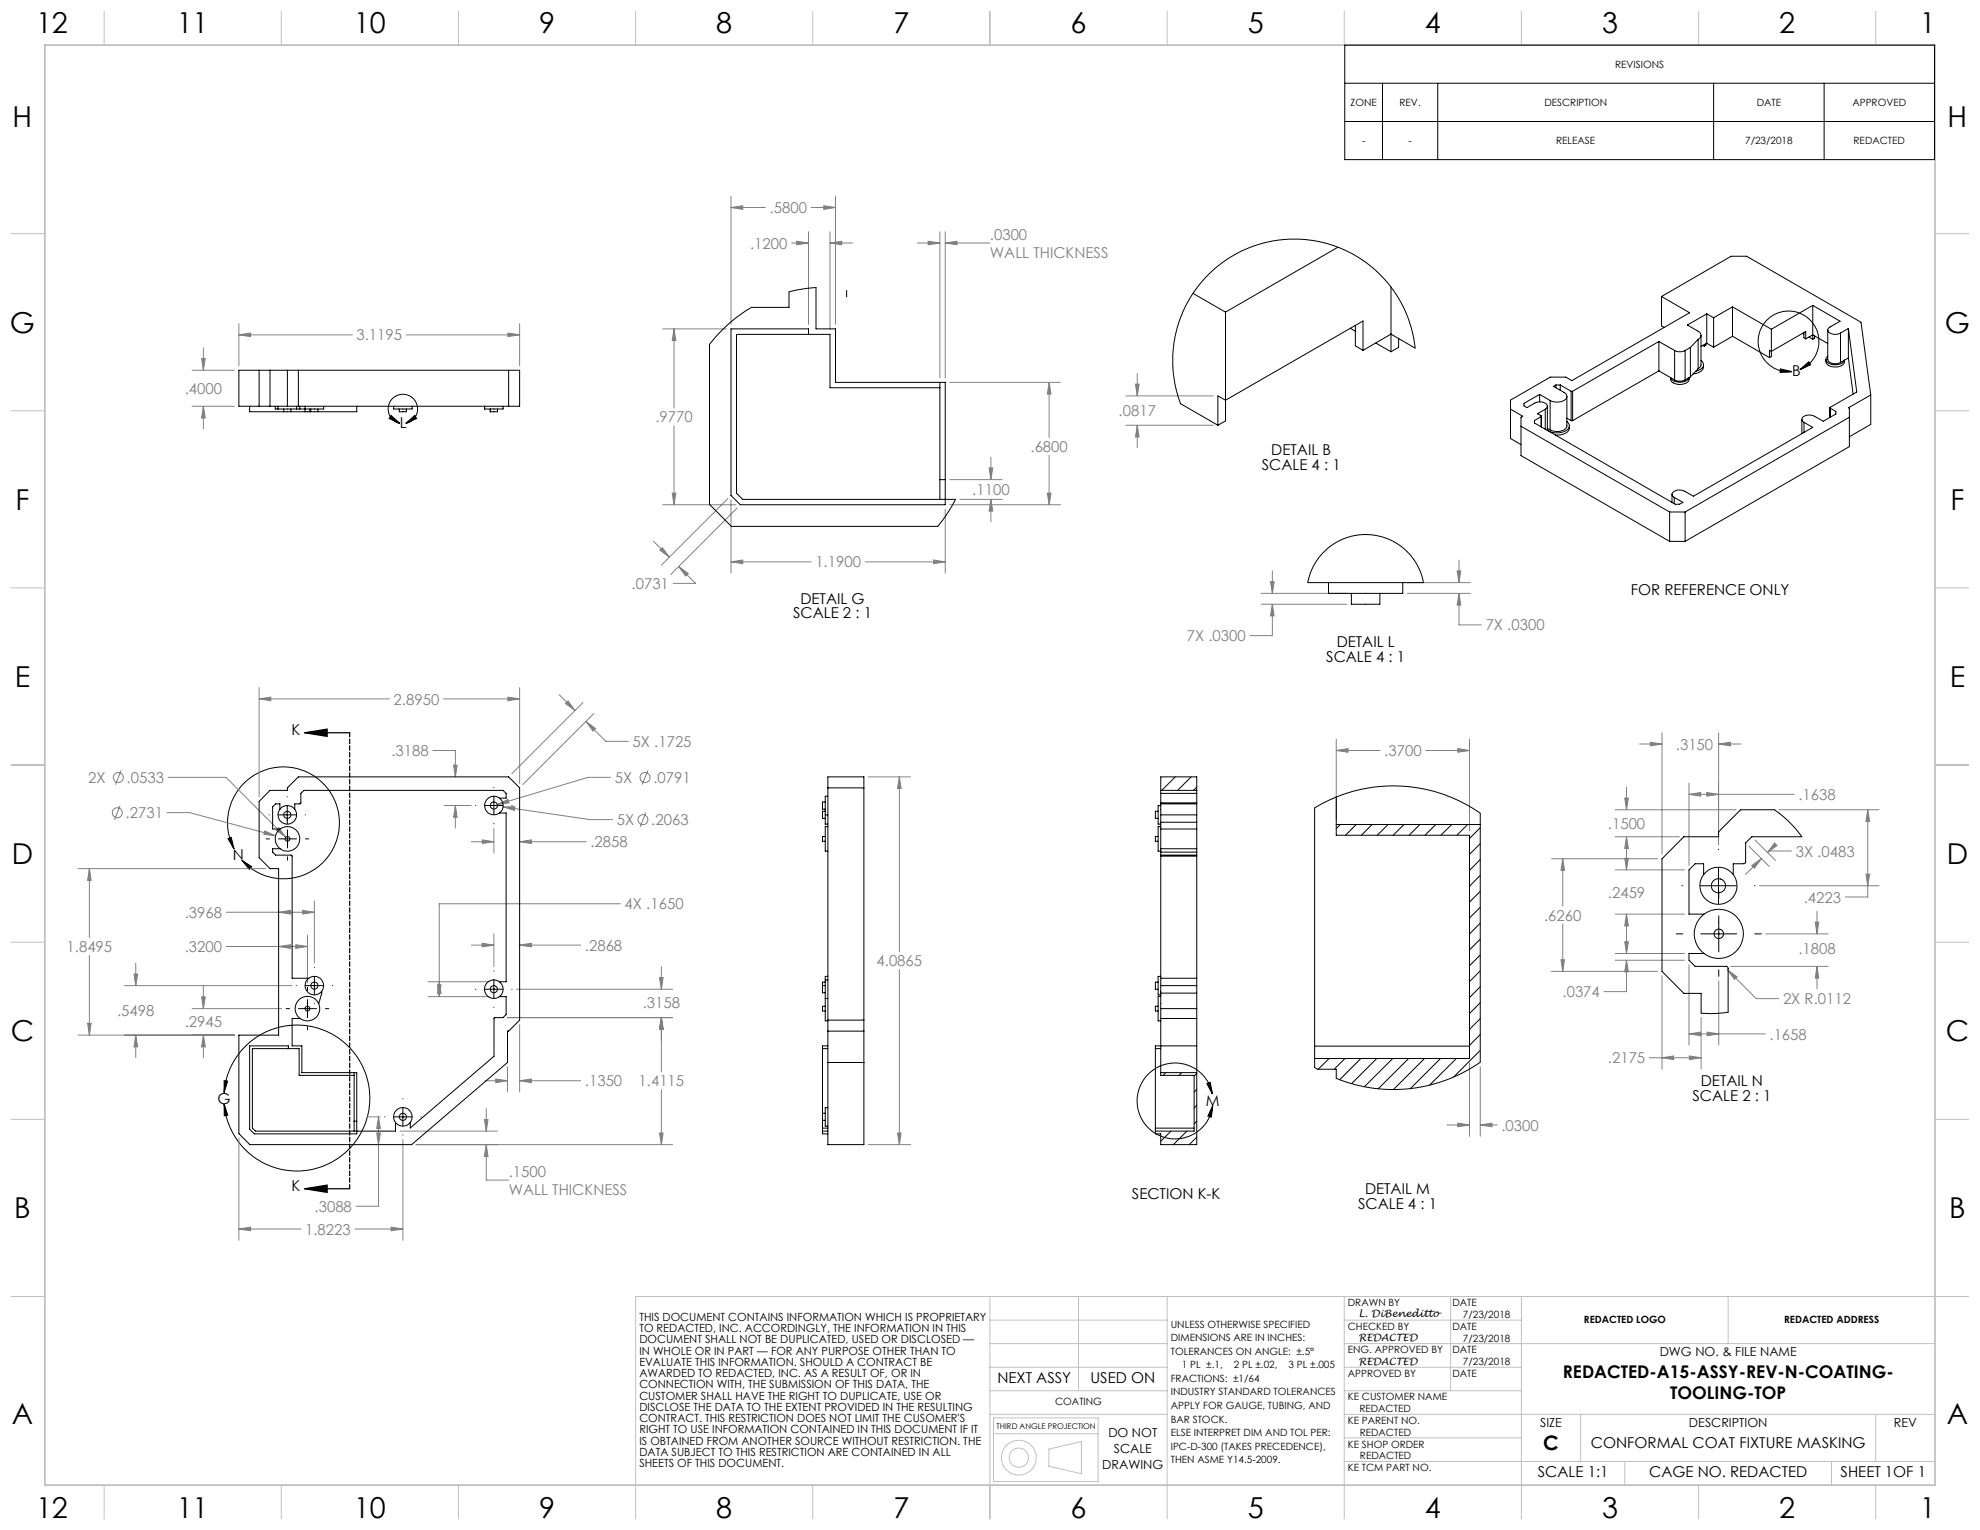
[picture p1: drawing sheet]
<svg xmlns="http://www.w3.org/2000/svg" width="559mm" height="432mm" viewBox="0 0 559 432" stroke-linecap="round" stroke-linejoin="round" font-family="sans-serif">
<g fill="none" stroke="#808080" stroke-width=".28">
<path d="M206.3 58.6l3.3-.5v1zM206.3 55.4v36.1M206.3 58.6h9.7M228.9 58.6h6.9M232.5 58.1l3.3 .5-3.3 .5zM235.8 55.4v36.1M223.4 68.6h4.8M224.9 68.1l3.3 .5-3.3 .5zM228.2 65.4v26.1M234.2 68.6l3.4-.5v1zM234.2 68.6h6.4M234.2 65.4v27.7"/>
<path d="M258.9 68.6h6.4M261.9 68.1l3.4 .5-3.4 .5zM265.3 65.4v41.2M266.8 68.6l3.3-.5v1zM266.8 65.4v41.2M266.8 68.6h12.6M57.4 98.1v6.4M67.4 94.5l3.3-.5v1zM67.4 91.3v11.9M67.4 94.5h32M114.7 94.5h31.9M143.3 94l3.3 .5-3.3 .5z"/>
<path d="M146.6 91.3v11.9M187 92.8h18M190.2 92.8l.5 3.3h-1zM190.2 92.8v22.3M54.2 104.5h11.9M54.2 114.7h11.9M56.9 101.2h1l-.5 3.3zM57.4 114.7l.5 3.3h-1zM57.4 114.7v6.3M268 107.9h31.3M296.1 107.9l.5 3.3h-1zM296.1 107.9v15.6"/>
<path d="M317.8 111.7h24.6M320.5 108.4h1l-.5 3.3zM321 105.4v6.3M189.7 139.2h1l-.5 3.3zM190.2 120.2v22.3M268 135.4h14.8M279.2 132h1l-.6 3.4zM279.6 129v6.4M295.6 139.2h1l-.5 3.3zM296.1 128.5v14M317.8 120h24.6M321 120l.5 3.3h-1z"/>
<path d="M321 120v6.4M184.4 152.8l4.5 4.4M186.2 155.3l.7-.7 2 2.6zM187 142.5h20.7M191.5 159.9l2.7 2-.7 .7zM191.5 159.9l4.8 4.7h-6.3M205.4 140.7l-18.7 18.8M206.3 158.6l3.3-.6v1.1zM206.3 141.1v20.6M206.3 158.6h22.6M208 143.4l-18.7 18.7M244.2 158.6h22.6"/>
<path d="M263.5 158l3.3 .6-3.3 .5zM266.8 143.7v18M268 142.5h31.3M270.9 140.9h11.9M279.6 140.9l.6 3.4h-1zM279.6 140.9v6.4M411.8 158.1v6.3M355.9 167.5h24.2M355.9 170.5h24.2M358.6 164.2h1l-.5 3.3zM359.1 170.5l.5 3.3h-1zM359.1 170.5v8.9h-6.4"/>
<path d="M359.1 161.1v6.4M397.2 167.5h17.7M397.2 164.4h17.7M411.2 161.1h1.1l-.5 3.3zM411.8 167.5l.5 3.3h-1.1zM411.8 167.5v8.9h6.3M73.1 197.2l3.3-.5v1.1zM73.1 194.1v30.8M73.1 197.2h36.8M125.2 197.2h21.4M143.3 196.7l3.3 .5-3.3 .6zM146.6 194.1v27"/>
<path d="M157.8 196l4.5 4.5M159.6 198.5l.7-.7 2 2.7zM164.5 198.3l-20 20M34.2 217.4l-1.6 4M47.4 219.4h16.4l16.8 16.9M122.2 211.8h6.3v7.5M128 215.9h1l-.5 3.4zM165.4 203.6l2.7 2-.7 .7zM165.4 203.6l5.6 5.6h6.3M167.6 201.4l-20.1 20M172.3 219.4h-6.4l-25.5 7.6M182.8 217.4l-1.6 4"/>
<path d="M245.1 219.3h11.9M253.8 219.3l.5 3.2h-1zM253.8 219.3v49.3M377.1 211.8l3.3-.5v1zM377.1 211.8h12.4M377.1 208.6v22.8M402.4 211.8h12.3M411.4 211.3l3.3 .5-3.3 .5zM414.7 208.6v25.9M462.7 210h6.4M465.7 209.5l3.4 .5-3.4 .5zM469.1 206.8v34.3"/>
<path d="M485 210l3.4-.5v1zM485 206.8v26.7M485 210h6.4M33.9 227.4l-1.6 4M47.2 229.3h6.3l24.3 6.6M74.7 234.5l3.1 1.4-3.3-.4zM78.7 233.6l1.9 2.7-2.6-2zM125.3 227.3h7.7M128.5 227.3l.5 3.3h-1zM128.5 227.3v6.4M133 237.6h6.4M136.1 237l3.3 .6-3.3 .5z"/>
<path d="M139.4 233.8v6.9M140.4 227l3-1.4 .3 1zM142 227.7h3.3l-.1 1zM142 227.7l24.5 3.6h6.4M146.6 237.6l3.4-.6v1.1zM146.6 237.6h18.8M182.3 229.3l-1.6 4.1M455.9 236.1h18.1M455.9 228.5h34.1M458.5 225.2h1.1l-.6 3.3zM459 236.1l.6 3.4h-1.1zM459 222.2v6.3"/>
<path d="M459 236.1v9.4M476.7 224.2l3.3-.5v1zM476.7 221v23.2M476.7 224.2h29.6M481.7 223.7l3.3 .5-3.3 .5zM485 221v17.4M493.6 238.8l5.7 5.7M495.3 237.1l5.8 5.7M500.8 237.9l.7 .7-2.7 2zM502.1 228.5h28.2M527.1 228.5l.5 3.3h-1zM527.1 228.5v24.7h-6.3"/>
<path d="M22 245.1h52.9M25.2 245.1l.5 3.4h-1zM25.2 245.1v19.5M63.9 257.5h24.8M78.6 257.5l3.4-.6v1.1zM85.4 256.9l3.3 .6-3.3 .5zM88.7 254.3v17.4M175.1 255.1h-51.1v26.2M437.9 242.4h29.9M441 242.4l.5 3.2h-1zM441 242.4v13.3M455.9 258h19.5"/>
<path d="M455.9 245.5h19.5M458.5 242.2h1.1l-.6 3.3zM459 258l.6 3.3h-1.1zM459 258v11.1M494.4 244.3l2.7-2-2 2.7zM496.6 250h33.7M497.1 242.3l-4.5 4.5M505.6 240.2h-6.3l-.5 .4M512.8 257.2v6.4M526.6 246.7h1l-.5 3.3zM25.2 269.7v22.4M35.1 278.2h47.2"/>
<path d="M37.8 274.9h1l-.5 3.3zM38.3 271.8v6.4M57.4 278.3v6.4M63.9 267.1h22.9M78.6 267.1l3.4-.5v1.1zM83.5 266.6l3.3 .5-3.3 .6zM86.8 263.9v13.5M120.8 277.1h17.3M123.5 278h1l-.5 3.3zM124 277.1l.5 3.3h-1zM133 266.7h6.4M136.1 266.2l3.3 .5-3.3 .5z"/>
<path d="M139.4 263.6v9.1M145.8 279.2h44M146.6 266.7l3.4-.5v1zM146.6 266.7h17.3M186.1 275.9h1l-.4 3.3zM186.7 272.8v6.4M253.8 273.6v49.4M437.9 274.1h29.9M440.5 270.9h1l-.5 3.2zM441 260.8v13.3M455.9 271h19.5M455.9 269.1h19.5"/>
<path d="M458.5 265.8h1.1l-.6 3.3zM459 271l.6 3.3h-1.1zM459 271v8.9h-6.3M469.1 275.4v26.3M476.7 272.3v22.7M485.1 276.8v18.2M487.5 273.7l2.8 2-.8 .7zM487.5 273.7l8.2 8.1h6.3M488.4 272.7h27.6M498.4 263.6h17.6M512.3 260.2h1l-.5 3.4zM512.8 272.7l.5 3.3h-1z"/>
<path d="M512.8 272.7v6.4M22 292.1h44.1M24.7 288.8h1l-.5 3.3zM38.3 292.1l.5 3.4h-1zM38.3 292.1v6.4M54.2 284.7h25.3M56.9 281.3h1l-.5 3.4zM57.4 292.1l.5 3.4h-1zM57.4 292.1v6.4M120.8 281.3h17.3M143.2 287.2h46.6M146.6 289.2v19"/>
<path d="M186.7 287.2l.4 3.3h-1zM186.7 287.2v15.3M465.5 298.5h14.6M469.1 298.5l3.2-.5v1zM476.7 291.8l3.3-.5v1zM476.7 291.8h21.5M476.8 298l3.3 .5-3.3 .5zM480.1 287.2v14.5M481.8 291.3l3.3 .5-3.3 .5zM103.6 315.2h3.7M106.3 319.8h1.1l-.6 3.2zM106.8 315.2l.6 3.3h-1.1z"/>
<path d="M106.8 315.2v25.2h-6.3M112.9 319.2h27.5M136.7 315.9h1l-.5 3.3zM136.9 305h6.3M137.2 312.9v6.3M139.9 304.5l3.3 .5-3.3 .5zM143.2 301.1v7.1M146.6 305l3.4-.5v1zM146.6 305h17.3M186.1 319.8h1l-.4 3.2zM186.7 307.6v15.4M253.3 319.8h1l-.5 3.2z"/>
<path d="M408.4 317.5h6.3M411.4 317l3.3 .5-3.3 .5zM414.7 300v20.7M417.8 317.5l3.3-.5v1zM417.8 301v19.7M417.8 317.5h4.7M67.4 321.2v28.8M113.7 321.6v28.4M117.4 323h72.4M137.2 323l.5 3.4h-1zM137.2 323v10.1h6.4M245.1 323h11.9"/>
<path d="M67.4 346.9l3.3-.6v1zM67.4 346.9h17.5M100.2 346.9h13.5M110.4 346.3l3.3 .6-3.3 .4z"/>
<circle cx="33.4" cy="219.4" r="1.4"/>
<circle cx="182" cy="219.4" r="1.4"/>
<circle cx="33.1" cy="229.4" r="1.4"/>
<circle cx="181.5" cy="231.3" r="1.41"/>
</g>
<g fill="none" stroke="#000" stroke-width=".28">
<path d="M379.5 12.7h166.5v32.3h-166.5zM379.5 23.5h166.5M379.5 34.3h166.5M390.2 23.5v21.5M405.8 23.5v21.5M483.6 23.5v21.5M514.8 23.5v21.5M238.9 82v1.8M110.4 117.3l2.5 2.2-3.1-1.4zM112.9 119.5a4.2 4.2 0 0 1-2.7-6.4 4.2 4.2 0 0 1 6.9 0 4.2 4.2 0 0 1-2.6 6.4M114.5 119.5l2.5-2.2 .6 .8zM502.5 104.1l3.2 .8-3.3 .2z"/>
<path d="M508 104.3a8.6 8.6 0 0 0 2.6-14.2 8.6 8.6 0 0 0-14 3.6 8.6 8.6 0 0 0 9.1 11.2M508 104.3l2.5-2.2 .5 .8zM64.3 236.7l1-.4 .7 3.3zM66 239.6a15.8 15.8 0 0 1 13.4-23.1 15.8 15.8 0 0 1 15.1 21.9 15.8 15.8 0 0 1-26.2 4.4M75.1 236.7h1M75.9 230h.1M78.5 230h5.1M78.6 236.7h5.1M81.1 224.8v.1M81.1 227.4v5.1M81.1 235.1h.1M81.1 230.8v.9"/>
<path d="M81.1 234.2v5.1M86.1 230h.2M86.2 236.7h.9M134.2 227.3h.1M136.8 227.3h5.1M139.4 222.2h.1M139.4 224.8v5.1M139.4 232.4v.1M144.5 227.3h.1M485 239.7v.1M68.3 242.8l2.7 1.8-.6 .8zM81.1 241.8v.9"/>
<path d="M474.7 250h.1M479.9 250h10.2M485 244.9v10.2M485.1 251.5v1.9M485.1 258.5v10.1M495.2 250h.1M83.6 278.2h.1M86.2 278.2h5.1M86.8 278.7v.9M88.7 273v.1M88.7 275.6v5.1M93.8 278.2h.1"/>
<path d="M134.2 279.2h.1M136.8 279.2h5.1M139.4 274v.1M139.4 276.6v5.1M144.5 279.2h.1M473.1 263.6h1.8M480 263.6h10.1M485 260.1v.2M485.1 273.7v1.9M495.2 263.6h1.9M80.8 284.7h.9M84.2 284.7h5.1"/>
<path d="M86.8 282.1v5.1M86.8 289.7v1M88.7 283.2v.1M91.9 284.7h.9M139.4 284.3h.1M63.3 308.4a20.6 20.6 0 0 1 31.2-16 20.6 20.6 0 0 1 0 35.1 20.6 20.6 0 0 1-31.2-16M63.3 311.5l1 3.2-1 .2zM63.3 305l.9 .2-.9 3.2zM108.5 315.2h.1M111.2 315.2h5M113.7 310.1h.1M113.7 312.7v5"/>
<path d="M118.8 315.2h.1M340.6 305.8l1-.3 .6 3.3zM342.2 308.8a10.7 10.7 0 0 0-16.7-6.9 10.7 10.7 0 0 0 .6 18 10.7 10.7 0 0 0 16.2-7.9M342.3 312l-.4 3.3-1-.3zM113.7 320.3v.1"/>
</g>
<path d="M86 206.8l6.3-1v2zM86 206.8h12.7M86 335.5l6.3-1v2zM86 335.5h12.7" fill="none" stroke="#000" stroke-width=".35"/>
<g fill="none" stroke="#c0c0c0" stroke-width=".28">
<path d="M29.4 3.2v9.5M79.4 3.2v9.5M129.4 3.2v9.5M179.4 3.2v9.5M229.4 3.2v9.5M279.4 3.2v9.5M329.4 3.2v9.5M379.4 3.2v9.5M429.4 3.2v9.5M479.4 3.2v9.5M529.4 3.2v9.5M3.1 65.9h9.6"/>
<path d="M546.1 65.9h9.5M3.1 115.9h9.6M546.1 115.9h9.5M3.1 165.9h9.6M546.1 165.9h9.5M3.1 215.9h9.6M546.1 215.9h9.5M3.1 265.9h9.6M546.1 265.9h9.5M3.1 315.9h9.6M546.1 315.9h9.5M3.1 365.9h9.6"/>
<path d="M279.4 365.9v62.8M279.4 379.2h50M279.4 372.6h50M304.4 365.9v26.6M329.4 365.9v53.2M379.4 365.9v62.8M379.4 379.2h166.7M379.4 372.6h50M409.4 365.9v26.6M429.4 365.9v53.2M487.7 365.9v13.3M555.6 365.9h-376.2v53.2"/>
<path d="M279.4 392.5h50M279.4 399.2h50M279.4 385.9h50M379.4 392.5h50M379.4 399.2h166.7M379.4 385.9h50M446.1 399.2v13.3M529.4 399.2v13.3M29.4 419.1v9.6M79.4 419.1v9.6M129.4 419.1v9.6M179.4 419.1v9.6"/>
<path d="M229.4 419.1v9.6M280.4 404.6h29.5M280.4 400.2h29.5v17.9h-29.5zM296 409l9.2-2.2v9.1l-9.2-2.1zM329.4 419.1v9.6M379.4 405.8h50M379.4 412.5h166.7M429.4 419.1v9.6M458.5 412.5v6.6M479.4 419.1v9.6M516.9 412.5v6.6M529.4 419.1v9.6"/>
<circle cx="287.5" cy="411.4" r="4.9"/>
<circle cx="287.5" cy="411.4" r="2.71"/>
</g>
<path d="M98.7 206.8v128.7" fill="none" stroke="#000" stroke-width=".35" stroke-dasharray="1.3 .6" stroke-dashoffset=".1"/>
<path d="M12.7 12.7h533.4v406.4h-533.4z" fill="none" stroke="#c0c0c0" stroke-width=".5"/>
<g fill="#000">
<path d="M86 206.8l6.3-1v2zM86 335.5l6.3-1v2z"/>
<path d="M63.3 311.5l1 3.2-1 .2zM63.3 305l.9 .2-.9 3.2zM68.3 242.8l2.7 1.8-.6 .8zM64.3 236.7l1-.4 .7 3.3zM114.5 119.5l2.5-2.2 .6 .8zM110.4 117.3l2.5 2.2-3.1-1.4zM508 104.3l2.5-2.2 .5 .8zM502.5 104.1l3.2 .8-3.3 .2zM340.6 305.8l1-.3 .6 3.3zM342.3 312l-.4 3.3-1-.3z"/>
</g>
<path d="M142 227.7l3.2 1 .1-1zM78.7 233.6l-.7 .7 2.6 2zM159.6 198.5l.7-.7 2 2.7zM165.4 203.6l2.7 2-.7 .7zM136.7 315.9h1l-.5 3.3zM137.2 323l.5 3.4h-1zM85.4 256.9l3.3 .6-3.3 .5zM78.6 257.5l3.4-.6v1.1zM83.5 266.6l3.3 .5-3.3 .6zM78.6 267.1l3.4-.5v1.1zM136.1 266.2l3.3 .5-3.3 .5zM146.6 266.7l3.4-.5v1zM73.1 197.2l3.3-.5v1.1zM143.3 196.7l3.3 .5-3.3 .6zM186.7 287.2l.4 3.3h-1zM186.1 319.8h1l-.4 3.2zM139.9 304.5l3.3 .5-3.3 .5zM146.6 305l3.4-.5v1zM186.1 275.9h1l-.4 3.3zM186.7 287.2l.4 3.3h-1zM136.1 237l3.3 .6-3.3 .5zM146.6 237.6l3.4-.6v1.1zM56.9 281.3h1l-.5 3.4zM57.4 292.1l.5 3.4h-1zM37.8 274.9h1l-.5 3.3zM38.3 292.1l.5 3.4h-1zM106.8 315.2l.6 3.3h-1.1zM106.3 319.8h1.1l-.6 3.2zM110.4 346.3l3.3 .6-3.3 .4zM67.4 346.9l3.3-.6v1zM128 215.9h1l-.5 3.4zM128.5 227.3l.5 3.3h-1zM124 277.1l.5 3.3h-1zM123.5 278h1l-.5 3.3zM140.4 227l3.3-.4-.3-1zM74.7 234.5l-.2 1 3.3 .4zM24.7 288.8h1l-.5 3.3zM25.2 245.1l.5 3.4h-1zM253.8 219.3l.5 3.2h-1zM253.3 319.8h1l-.5 3.2zM67.4 94.5l3.3-.5v1zM143.3 94l3.3 .5-3.3 .5zM56.9 101.2h1l-.5 3.3zM57.4 114.7l.5 3.3h-1zM320.5 108.4h1l-.5 3.3zM321 120l.5 3.3h-1zM190.2 92.8l.5 3.3h-1zM189.7 139.2h1l-.5 3.3zM296.1 107.9l.5 3.3h-1zM295.6 139.2h1l-.5 3.3zM206.3 58.6l3.3-.5v1zM232.5 58.1l3.3 .5-3.3 .5zM206.3 158.6l3.3-.6v1.1zM263.5 158l3.3 .6-3.3 .5zM261.9 68.1l3.4 .5-3.4 .5zM266.8 68.6l3.3-.5v1zM279.6 140.9l.6 3.4h-1zM279.2 132h1l-.6 3.4zM191.5 159.9l2.7 2-.7 .7zM186.2 155.3l.7-.7 2 2.6zM224.9 68.1l3.3 .5-3.3 .5zM234.2 68.6l3.4-.5v1zM411.8 167.5l.5 3.3h-1.1zM411.2 161.1h1.1l-.5 3.3zM358.6 164.2h1l-.5 3.3zM359.1 170.5l.5 3.3h-1zM411.4 317l3.3 .5-3.3 .5zM417.8 317.5l3.3-.5v1zM411.4 211.3l3.3 .5-3.3 .5zM377.1 211.8l3.3-.5v1zM487.5 273.7l2 2.7 .8-.7zM494.4 244.3l2.7-2-2 2.7zM500.8 237.9l.7 .7-2.7 2zM469.1 298.5l3.2-.5v1zM476.8 298l3.3 .5-3.3 .5zM465.7 209.5l3.4 .5-3.4 .5zM485 210l3.4-.5v1zM440.5 270.9h1l-.5 3.2zM441 242.4l.5 3.2h-1zM459 236.1l.6 3.4h-1.1zM458.5 225.2h1.1l-.6 3.3zM459 258l.6 3.3h-1.1zM458.5 242.2h1.1l-.6 3.3zM459 271l.6 3.3h-1.1zM458.5 265.8h1.1l-.6 3.3zM481.8 291.3l3.3 .5-3.3 .5zM476.7 291.8l3.3-.5v1zM481.7 223.7l3.3 .5-3.3 .5zM476.7 224.2l3.3-.5v1zM526.6 246.7h1l-.5 3.3zM527.1 228.5l.5 3.3h-1zM512.8 272.7l.5 3.3h-1zM512.3 260.2h1l-.5 3.4z" fill="#808080"/>
<g fill="none" stroke="#000" stroke-width=".28">
<path d="M377.6 69.8l-31.7 18.3M228.2 94.4v-1.6h-21.9v47l2.7 2.7h57.8v-34.6h-31v-15.1h-5.5v-11.7l-4.7 .6-2.9 .7v4.3l-10.8 .1-3.9 2.7-2.6 2.2-2.8 2.6-2.4 2.9v45.1l6.2 6.3h58.3M336.7 82.8l9.2 5.3M345.9 88.1v30.7l-2.2 1.2M381.1 92.6l1.4 .9M382.5 91.8v5.8l2.2 1.3M384.7 98.9v-8.3l-38.8 22.4-2.2-1.3v8.3M388.3 96.8l4.3 2.5M392.6 81v18.3M394.7 95.6v2.4l-2.1 1.3M399.4 98.2l-.5-3.4-1.2-4.1-1.4-3.5-1.4-2.7-1.5-2.3-2.3-3-2.8-2.9-2.7-2.2-4-2.5-3.1-1.5-3.8-1.3-2.7-.7-3.7-.5-4.5-.1-6.2 .8-4.1 1.2-2.8 1.2-3.1 1.7-4 2.8-2.5 2.2-2.2 2.4-2.4 3.2-1.6 2.8-1.7 3.8-1 2.9-.8 3.7-.4 3.5v4.2l.6 4.4 1.6 5.6M399.4 98.2l-6.8-3.9-7.9 4.6"/>
<path d="M468.2 96.4l4.4 2.5M468.2 96.4l-24.4 14M468.2 96.4v8.3M468.9 83.7l19.7-11.4h4.3l32.3 18.6 2.8 20.6M468.9 83.7l7.9 4.6-33.2 19.1-1.7-1h-4.4l-11.2 6.5v10.9l3 1.7M468.9 83.7v8.3l.8 .4M472.6 98.9a3.3 3.3 0 0 0 3 0M472.6 98.9v8.3M475.6 98.9v8.3M477.1 98.1l-1.5 .8M477.1 98.1v8.3M479.2 95.8l-2.1 2.3"/>
<path d="M479.2 95.8v8.3M480.1 94.6v8.3l-.3 .6-.6 .6M480.6 97.5l.3 .2M480.9 97.3v.4M481.5 97v.4l-.6 .3M481.7 88.6l-5.5 3.1 3 1.8a1.22 1.22 0 0 1 .9 1.1 1.22 1.22 0 0 1-.9 1.2M481.7 88.6l1.9 1.1M481.7 88.6v8.3M481.7 96.9l-1.6 .9M481.7 96.9l1.9 1.1M483.6 89.7v8.3M488.9 86.6l11 6.3"/>
<path d="M488.9 86.6l-5.3 3.1M488.9 86.6v8.3M488.9 94.9l10.5 6M488.9 94.9l-5.3 3.1M499.9 92.9v7.7l-.5 .3M508.7 94.1l.4 .2M509.1 93.9v1.4l.5 .3M509.6 95.6v-2l-9.7 5.6-.5-.4v2.1M509.6 95.6l2-1.1 4.2 2.4M510.5 95.1l1.1 .6M511.6 86.2l7.7 4.5-2.8 1.6a1.02 1.02 0 0 0-.6 1.2 1.02 1.02 0 0 0 1.1 .7l1.7 .1 .7-.3M511.6 86.2l-11.7 6.7"/>
<path d="M511.6 86.2v9.5M512.1 94.8v.6l-.5 .3M515.8 93.2v8.3a2.52 2.52 0 0 0 3.6 .8M519.4 94v8.3M521.7 92.7l2.3 17.9-7.5 4.4v.2M521.7 92.7l-2.3 1.3M521.7 92.7v8.3M67.4 104.5h79.2v10.2h-79.2zM70.4 114.7v1.5h9.7M73.1 104.5v10.2M76.2 104.5v10.2M77.7 114.7v.7h.8"/>
<path d="M78.5 115.4h5.2M78.5 114.7v.7M80.1 116.2h2M80.1 115.4v.8M81.1 104.5v10.2M82.1 115.4v.8M82.1 116.2h4M83.7 115.4h.9M83.7 114.7v.7M84.2 104.5v10.2M84.6 115.4h1.5v.8M84.6 114.7v.7"/>
<path d="M86.1 116.2h1.4M86.1 114.7v.7h5.2v-.7M87.5 115.4v.8M87.5 116.2h.2M87.7 116.2h2M87.7 115.4v.8M89.7 115.4v.8M100.7 114.7v1.5h-11M111.1 114.7v.7h5.2v-.7M112.7 115.4v.8h2v-.8M136.7 114.7l.1 .7M136.8 114.7v.7"/>
<path d="M138.4 115.4v.8M140.4 115.4v.8h-2M142 114.7v.7h-5.2M143.5 104.5v10.2M265.3 109.4h-31.1v-15h-26.3v44.8l1.7 1.7h60.1l-1.9 3.4-3.1 4.3M265.3 107.9v33M333.2 113.9l10.5 6.1M426.3 115.5l3.5 2-.5 .3v10.8l41.9 24.2M434.5 111.3l-4.4 2.5v.7l.9 .5 2.1-1.2a2.58 2.58 0 0 1 3.6 .8l-.1 .5-.5 .4M434.5 111.3l3 1.7M434.5 111.3v2.1M434.9 117.6l-1.8 1.1v.7l39.7 22.9h1.2l.9-.5-2.4-1.4"/>
<path d="M434.9 117.6v2.9M435 117.5v3M436.1 115.5l-2.2 1.3 1 .5v.3M436.1 115.5v5.6M436.7 114.6v6.9M437.5 113v8.3M439.1 108.7l-.7 .3 3 1.7a1.23 1.23 0 0 1 .8 1.3 1.23 1.23 0 0 1-1 1.1 4.3 4.3 0 0 1-3.7-.1M439.1 108.7h1.2M439.1 108.7v.7M440.3 108.7l3.1 1.7M440.3 108.7v1.4M442.2 111.9v8.3a2.69 2.69 0 0 1-3.4 1.5l-1.3-.4"/>
<path d="M442.2 119a1.48 1.48 0 0 1 .7 1.5 1.48 1.48 0 0 1-1.2 1.2 5.4 5.4 0 0 1-5-.3M442.2 118l1.2 .7M443.4 110.4h.4M443.4 118.7h.4M443.4 110.4v8.3M443.8 110.4v8.3M468.2 104.7l-24.4 14M468.2 104.7l3.3 1.9M471.5 106.6a3.3 3.3 0 0 0 4.2 1l.7-.5 .3-.5M471.5 106.6a1.59 1.59 0 0 0 1.6 1.8 3 3 0 0 0 3.6-1.3v-.5M471.5 106.6l1.1 .6M472.6 107.2a3.3 3.3 0 0 0 3 0"/>
<path d="M476.7 106.6l-1.1 .6M477.1 106.4l-.4 .2M479.2 104.1l-2.1 2.3M480.1 101.7a1.48 1.48 0 0 1 .6 1.6 1.48 1.48 0 0 1-1.2 1.2l-.9 .3M480.8 102.9a2.23 2.23 0 0 1-2.3 2.5l-.6 .1M508.5 118.3v4.1M509.1 119.2l2.5 1.4-33.7 19.5-2.4-1.5a2.62 2.62 0 0 0-3.6 .9l.1 .4 .5 .5M509.1 119.2v2.8M515.3 101.5a1.8 1.8 0 0 0 2.1 2 2.5 2.5 0 0 0 3.2-1.4v-.5M515.8 100.5a1.15 1.15 0 0 0-.4 1.2 1.15 1.15 0 0 0 .9 .9 3.4 3.4 0 0 0 4.2-.9M516.4 115.1v2.7M516.5 115.2l1.6 .9v.7l-3.5 2.1-2.5-1.4a2.58 2.58 0 0 0-3.6 .8l.2 .5 .4 .4"/>
<path d="M516.5 115.2v2.6M520.5 101.7l-1.1 .6M521.7 101l1.3 10.2M521.7 101l-1.2 .7M521.9 117.8l-46.3 26.7M528 111.5l-6.3 3.6 .2 .1v10.8l-46.3 26.8M528 111.5v8.3l-6.1 3.5M265.3 135.4h1.5M429.3 120.3l41.9 24.2M436.7 120.9l.8 .4M442.9 120.2a2.23 2.23 0 0 1-2.3 2.5l-1.6 .1M471.9 139.5v2.3"/>
<path d="M373.3 156l3.3-2.6 2.4-1.2 2.1-.8 2.4-.4 2.3-.2 4.2 .7 2 .7 2.1 1.1 1.6 1.1 2 1.8 1.2 1.5 1.3 2.2 1 2.3 .5 2.2h-32.6l.7-2.6 1-2.2zM471.2 144.5h4.4M471.2 144.5v8.3M471.2 152.8h4.4M472.5 140.4v1.7M475.6 144.5v8.3M374.9 164.4v3.1h21v-3.1M381.4 167.5v3h8v-3M233.6 219.3h10.2v103.7h-10.2zM331.7 219.3l-3.8 3.8M336.2 219.3l-3.8 3.8M76.2 223.1h4.9v-.7l3.1-3.1h59.3l3.1 3.1v65.5l-3.1 3.1h-.3v8.9l-27 23.1h-45.7l-3.1-3.1v-27.8h11.2v-47h-2.4l-3.1-3.1v-15.8z"/>
<path d="M79 228.4v-1.5h-1.2l-.9 .8v6.3h2.2M79.1 239.5h-2.2v1l.9 .8h4.4l.2 .2v34.6h4.7M141 225.2h1.8v-1.3l-.8-.8h-56.2l-.9 .8v2.8l-.2 .2h-1.5v1.5M141 229.4h1.8v47.7h-1.9M232.9 226.3h-.8v2.1h.8M232.9 230v2.6h.7M232.9 229h-.8v2h.8M232.9 236.1h-.8v1.3h.8M232.9 230h.7M233.6 224.7h-.7v5.3M233.6 233.3h-.7v6.9h.7M233.6 222.4h10.2"/>
<path d="M326.8 229h-.7v2h.7M326.8 236.1h-.7v1.3h.7M327.6 226.6v.3M327.6 233.3v6.9M327.6 233.3h-.8v6.9h.8M327.6 226.9v5.7M327.6 227.4h-.8v5.2h.8M327.6 223.1h10.1M327.6 226.9h10.1M327.6 234h10.1M327.6 239.5h10.1M327.6 226.6v-7.3h10.1v7.3"/>
<path d="M327.6 232.1h10.1M327.6 232.6v.7M327.6 223.9h10.1M327.6 226.6h10.1M327.6 230h10.1M337.7 226.6v.3M337.7 234v5.5M337.7 230v2.1M337.7 222.1l-.9 1M337.7 226.9v3.1M337.7 232.1v1.9M337.7 239.5v1.8"/>
<path d="M371 228l5.6-2.9 5.2-1.8 6.1-1.2 6-.3 6.3 .6 6.4 1.5 6 2.5 5.2 3.1v70.3l-5.2 3.1-5.6 2.3-6.1 1.6-6.3 .7-6.4-.3-5.2-1-5.9-1.9v-2.5h-5.2M371 228v73.3M377.1 224.9v10.8h37.6v63h-43.7M377.1 232.7h40.7M378.3 232.7l-1.2 1.1M382.8 232.7l-3.1 3M387.2 232.7l-3 3M391.8 232.7l-3.1 3M396.2 232.7l-3 3M400.7 232.7l-3 3M405.2 232.7l-3 3M409.7 232.7l-3.1 3"/>
<path d="M414.2 232.7l-3 3M417.8 233.6l-3.1 3M417.8 238.1l-3.1 3M508.5 236.1h-14.1l-1.7 1.8-.1 5.6-.4 .3h-3v3M508.5 236.1l-1.7-2.2-2.2-2.3-3.8-3.1h-9.6l-6.2 6.2v1.4h-9.8l-6.1 6.3v31.7l6.1 6.3h4.9v5.5M327.6 241.3v.3M327.6 241.3h10.1M327.6 240.2v1.1M327.6 241.6v34M327.6 241.6h10.1M327.6 240.5h10.1M337.7 241.3v.3"/>
<path d="M337.7 241.6v34.5M417.8 242.6l-3.1 3M417.8 247.1l-3.1 3M417.8 251.6l-3.1 3M417.8 256l-3.1 3.1M480.8 246.8v-3h-2.4l-1.7 1.7v12.5h4.2M90.8 279.8l-.8 3.4M232.1 278.2v2h.8M232.1 278.2h.8M232.9 276.5v5.3M232.9 277.2h-.8v1M232.9 276.5h.7"/>
<path d="M233.6 275.6h-.7v.9M326.8 277.2h-.7v2h.7M327.6 275.6v12.5M327.6 275.6h-.8v5.2h.8M327.6 276.1h10.1M327.6 278.2h10.1M337.7 276.1v2.1M337.7 278.2v6.5M417.8 260.5l-3.1 3.1M417.8 265l-3.1 3.1M417.8 269.5l-3.1 3.1M417.8 274l-3.1 3"/>
<path d="M417.8 278.5l-3.1 3.1M480.9 269.1h-4.2v1.9l1.7 1.7h8.9l.4 .4v12.6l-3.3 .3-4.3-.1M84.7 287.4h-2.3v7.8h2.8v7.5h15.5v17.3h-28.9l-1.4-1.3v-23.5h11v.7M140.9 281.3h1.9v5l-.8 .9h-2.4l-.2 .2v10.7l-23.6 20.2v-1.5M232.1 295.9h1.5M232.9 281.8v6.3h.7M232.9 284h-.8v1.3h.8M232.9 281.8h.7M233.6 287.9h10.2M233.6 291h10.2M233.6 299.9h10.2M233.6 295.2h-1.5v19"/>
<path d="M326.1 295.9h1.5M326.8 284h-.7v1.3h.7M327.6 281.2h-.8v6.9h.8M327.6 288.1v15.4h9.4v15.7h-10.9M327.6 287.4h10.1M327.6 280.3h10.1M327.6 284.7h10.1M337.7 284.7v2.7M337.7 287.4v35.6h-10.1v-3h-1.5v-24.8h11.6M371 295.2h43.7M375.1 298.7l-3.1 3.1M379.6 298.7l-3.1 3.1"/>
<path d="M384.1 298.7l-6 6M388.5 298.7l-7 7.1M393.1 298.7l-8 8M397.5 298.7l-8.5 8.6M402 298.7l-8.7 8.8M406.5 298.7l-8.5 8.5M411 298.7l-7.5 7.5M417.8 283l-3.1 3M417.8 287.5l-3.1 3M417.8 292l-3.1 3M417.8 296.4l-7.6 7.6M99.9 303.5h-15.5v-7.6h-13.2v22.5l.9 .8h39.5v-2.4"/>
<path d="M99.9 302.7v16.5M99.9 316.4h.8M232.1 314.2v2M232.1 316.2v3.8h1.5M232.1 314.2h.8M232.1 316.2h.8M232.1 319.2h1.5M232.1 318.4h1.5M233.6 312.6h-.7v5.2h.7M326.1 318.4h10.9M327.6 302.7h10.1M329 302.7l-.7 .8"/>
<path d="M330.5 319.2l-2.9 2.9M333.5 302.7l-.8 .8M335 319.2l-3.8 3.8M337.7 303l-.7 .7M337.7 307.4l-.7 .8M337.7 311.9l-.7 .8M337.7 316.4l-.7 .8M371 301.3l.9 .5M337.7 320.9l-2.1 2.1"/>
<circle cx="81.1" cy="230" r="2.62"/>
<circle cx="81.1" cy="230" r="1.02"/>
<circle cx="81.1" cy="236.8" r=".68"/>
<circle cx="81.1" cy="236.8" r="3.5"/>
<circle cx="139.4" cy="227.3" r="1"/>
<circle cx="139.4" cy="227.4" r="2.63"/>
<circle cx="485" cy="250" r="5.2"/>
<circle cx="485" cy="250" r="2"/>
<circle cx="88.7" cy="278.2" r="2.61"/>
<circle cx="88.7" cy="278.2" r="1"/>
<circle cx="139.4" cy="279.2" r="1.01"/>
<circle cx="139.4" cy="279.2" r="2.63"/>
<circle cx="485.1" cy="263.6" r="1.35"/>
<circle cx="485.1" cy="263.6" r="6.9"/>
<circle cx="86.8" cy="284.7" r=".67"/>
<circle cx="86.8" cy="284.7" r="3.5"/>
<circle cx="113.7" cy="315.2" r="2.61"/>
<circle cx="113.7" cy="315.2" r="1.01"/>
</g>
<g font-size="8.1">
<text x="10.2" y="9.3">12</text>
<text x="49.9" y="9.3">11</text>
<text x="99.9" y="9.3">10</text>
<text x="152.1" y="9.3">9</text>
<text x="202.1" y="9.3">8</text>
<text x="252.1" y="9.3">7</text>
<text x="302.1" y="9.3">6</text>
<text x="352.1" y="9.3">5</text>
<text x="402.1" y="9.3">4</text>
<text x="452.1" y="9.3">3</text>
<text x="502.1" y="9.3">2</text>
<text x="541.8" y="9.3">1</text>
<text x="3.5" y="35.9">H</text>
<text x="549.6" y="35.9">H</text>
<text x="2.8" y="93.9">G</text>
<text x="548.9" y="93.9">G</text>
<text x="4.4" y="143.9">F</text>
<text x="550.5" y="143.9">F</text>
<text x="4.1" y="193.9">E</text>
<text x="550.2" y="193.9">E</text>
<text x="3.3" y="243.9">D</text>
<text x="549.4" y="243.9">D</text>
<text x="3" y="293.9">C</text>
<text x="549.1" y="293.9">C</text>
<text x="4" y="343.9">B</text>
<text x="550.1" y="343.9">B</text>
<text x="3.3" y="401.8">A</text>
<text x="549.4" y="401.8">A</text>
<text x="10.2" y="428.4">12</text>
<text x="49.9" y="428.4">11</text>
<text x="99.9" y="428.4">10</text>
<text x="152.1" y="428.4">9</text>
<text x="202.1" y="428.4">8</text>
<text x="252.1" y="428.4">7</text>
<text x="302.1" y="428.4">6</text>
<text x="352.1" y="428.4">5</text>
<text x="402.1" y="428.4">4</text>
<text x="452.1" y="428.4">3</text>
<text x="502.1" y="428.4">2</text>
<text x="541.8" y="428.4">1</text>
</g>
<text font-size="5.6" x="435.6" y="409.1">C</text>
<g font-size="4.9">
<text x="441" y="389">REDACTED-A15-ASSY-REV-N-COATING-</text>
<text x="471.4" y="394.9">TOOLING-TOP</text>
</g>
<g font-size="4.2" fill="#808080">
<text x="217.2" y="60.2">.5800</text>
<text x="211.7" y="70.2">.1200</text>
<text x="279.4" y="67.7">.0300</text>
<text x="279.4" y="72.7">WALL THICKNESS</text>
<text x="100.6" y="96.1">3.1195</text>
<text x="52.1" y="111.2">.4000</text>
<text x="185" y="119.2">.9770</text>
<text x="315.7" y="117.5">.0817</text>
<text x="290.8" y="127.6">.6800</text>
<text x="274.4" y="139.7">.1100</text>
<text x="230.1" y="160.2">1.1900</text>
<text x="178.2" y="166.2">.0731</text>
<text x="419.3" y="177.9">7X .0300</text>
<text x="334.9" y="181">7X .0300</text>
<text x="111.1" y="198.8">2.8950</text>
<text x="110.5" y="213.4">.3188</text>
<text x="178.5" y="210.8">5X .1725</text>
<text x="390.7" y="213.4">.3700</text>
<text x="473" y="211.6">.3150</text>
<text x="24.8" y="221">2X</text>
<text x="35.7" y="221">.0533</text>
<text x="173.5" y="221">5X</text>
<text x="184.4" y="221">.0791</text>
<text x="507.5" y="225.8">.1638</text>
<text x="35.5" y="230.9">.2731</text>
<text x="174.1" y="232.9">5X</text>
<text x="183.8" y="232.9">.2063</text>
<text x="453.8" y="233.9">.1500</text>
<text x="166.6" y="239.1">.2858</text>
<text x="506.8" y="241.8">3X .0483</text>
<text x="176.3" y="256.6">4X .1650</text>
<text x="453.8" y="253.3">.2459</text>
<text x="509.1" y="254.8">.4223</text>
<text x="52.2" y="259">.3968</text>
<text x="435.8" y="259.8">.6260</text>
<text x="18.8" y="268.7">1.8495</text>
<text x="52.2" y="268.7">.3200</text>
<text x="165.1" y="268.3">.2868</text>
<text x="507.5" y="269.4">.1808</text>
<text x="247.4" y="272.7">4.0865</text>
<text x="441" y="281.5">.0374</text>
<text x="33.1" y="286.7">.5498</text>
<text x="181.4" y="284.6">.3158</text>
<text x="503.2" y="283.4">2X R.0112</text>
<text x="52.2" y="289.8">.2945</text>
<text x="499.4" y="293.4">.1658</text>
<text x="453.8" y="300.1">.2175</text>
<text x="165.1" y="306.6">.1350</text>
<text x="180.2" y="306.6">1.4115</text>
<text x="423.7" y="319.1">.0300</text>
<text x="143.6" y="332.1">.1500</text>
<text x="143.6" y="337.2">WALL THICKNESS</text>
<text x="88.8" y="342">.3088</text>
<text x="86.1" y="348.4">1.8223</text>
</g>
<g font-size="4.2">
<text x="505.7" y="106.1">B</text>
<text x="112.9" y="120.9">L</text>
<text x="358.8" y="128.5">DETAIL B</text>
<text x="356.1" y="132.6">SCALE 4 : 1</text>
<text x="460.3" y="167.8">FOR REFERENCE ONLY</text>
<text x="225.9" y="170.4">DETAIL G</text>
<text x="223.8" y="174.5">SCALE 2 : 1</text>
<text x="377.2" y="182.6">DETAIL L</text>
<text x="374.3" y="186.7">SCALE 4 : 1</text>
<text x="82.3" y="207.5">K</text>
<text x="65.7" y="242.8">N</text>
<text x="61.4" y="311.6">G</text>
<text x="477.7" y="310.7">SCALE 2 : 1</text>
<text x="480" y="306.5">DETAIL N</text>
<text x="340.3" y="312">M</text>
<text x="82.3" y="336.2">K</text>
<text x="319.5" y="338.3">SECTION K-K</text>
<text x="383.3" y="341.2">SCALE 4 : 1</text>
<text x="385.3" y="337">DETAIL M</text>
<text x="281.5" y="390.4">NEXT ASSY</text>
<text x="307.8" y="390.4">USED ON</text>
<text x="449" y="408.6">CONFORMAL COAT FIXTURE MASKING</text>
<text x="434" y="416.9">SCALE 1:1</text>
<text x="465.4" y="416.9">CAGE NO. REDACTED</text>
<text x="519.5" y="416.9">SHEET 1OF 1</text>
</g>
<g font-size="3.5">
<text x="468.4" y="382.7">DWG NO. &amp; FILE NAME</text>
<text x="312.8" y="405.6">DO NOT</text>
<text x="434.7" y="402.7">SIZE</text>
<text x="476.7" y="402.7">DESCRIPTION</text>
<text x="534.5" y="402.7">REV</text>
<text x="314.3" y="410.1">SCALE</text>
<text x="311.1" y="414.7">DRAWING</text>
</g>
<g font-size="3.2">
<text x="180.4" y="372.8">THIS DOCUMENT CONTAINS INFORMATION WHICH IS PROPRIETARY</text>
<text x="180.4" y="376">TO REDACTED, INC. ACCORDINGLY, THE INFORMATION IN THIS</text>
<text x="180.4" y="379.2">DOCUMENT SHALL NOT BE DUPLICATED, USED OR DISCLOSED —</text>
<text x="180.4" y="382.3">IN WHOLE OR IN PART — FOR ANY PURPOSE OTHER THAN TO</text>
<text x="180.4" y="385.5">EVALUATE THIS INFORMATION. SHOULD A CONTRACT BE</text>
<text x="180.4" y="388.7">AWARDED TO REDACTED, INC. AS A RESULT OF, OR IN</text>
<text x="180.4" y="391.9">CONNECTION WITH, THE SUBMISSION OF THIS DATA, THE</text>
<text x="180.4" y="395">CUSTOMER SHALL HAVE THE RIGHT TO DUPLICATE, USE OR</text>
<text x="180.4" y="398.2">DISCLOSE THE DATA TO THE EXTENT PROVIDED IN THE RESULTING</text>
<text x="180.4" y="401.4">CONTRACT. THIS RESTRICTION DOES NOT LIMIT THE CUSOMER'S</text>
<text x="180.4" y="404.6">RIGHT TO USE INFORMATION CONTAINED IN THIS DOCUMENT IF IT</text>
<text x="180.4" y="407.7">IS OBTAINED FROM ANOTHER SOURCE WITHOUT RESTRICTION. THE</text>
<text x="180.4" y="410.9">DATA SUBJECT TO THIS RESTRICTION ARE CONTAINED IN ALL</text>
<text x="180.4" y="414.1">SHEETS OF THIS DOCUMENT.</text>
</g>
<g font-size="2.8">
<text x="455.8" y="19.1">REVISIONS</text>
<text x="381.2" y="29.9">ZONE</text>
<text x="395" y="29.9">REV.</text>
<text x="435.9" y="29.9">DESCRIPTION</text>
<text x="495.8" y="29.9">DATE</text>
<text x="522.8" y="29.9">APPROVED</text>
<text x="384.4" y="40.7">-</text>
<text x="397.5" y="40.7">-</text>
<text x="439.2" y="40.7">RELEASE</text>
<text x="492.5" y="40.7">7/23/2018</text>
<text x="523.1" y="40.7">REDACTED</text>
<text x="380.4" y="368.6">DRAWN BY</text>
<text x="383.4" y="371.7">L. DiBeneditto</text>
<text x="409.9" y="368.6">DATE</text>
<text x="412.9" y="372">7/23/2018</text>
<text x="330.4" y="374.7">UNLESS OTHERWISE SPECIFIED</text>
<text x="380.4" y="375.3">CHECKED BY</text>
<text x="409.9" y="375.3">DATE</text>
<text x="447" y="373.4">REDACTED LOGO</text>
<text x="503.5" y="373.4">REDACTED ADDRESS</text>
<text x="330.4" y="378.5">DIMENSIONS ARE IN INCHES:</text>
<text x="330.4" y="382.4">TOLERANCES ON ANGLE: ±.5°</text>
<text x="380.4" y="381.9">ENG. APPROVED BY</text>
<text x="383.4" y="378.5">REDACTED</text>
<text x="409.9" y="381.9">DATE</text>
<text x="412.9" y="378.6">7/23/2018</text>
<text x="330.4" y="390">FRACTIONS: ±1/64</text>
<text x="333.5" y="386.2">1 PL ±.1,</text>
<text x="348.2" y="386.2">2 PL ±.02,</text>
<text x="363.7" y="386.2">3 PL ±.005</text>
<text x="380.4" y="388.6">APPROVED BY</text>
<text x="383.4" y="385.1">REDACTED</text>
<text x="409.9" y="388.6">DATE</text>
<text x="412.9" y="385.3">7/23/2018</text>
<text x="330.4" y="393.8">INDUSTRY STANDARD TOLERANCES</text>
<text x="380.4" y="395.2">KE CUSTOMER NAME</text>
<text x="297.8" y="396.6">COATING</text>
<text x="330.4" y="397.6">APPLY FOR GAUGE, TUBING, AND</text>
<text x="330.4" y="401.5">BAR STOCK.</text>
<text x="380.4" y="401.9">KE PARENT NO.</text>
<text x="383.6" y="398.6">REDACTED</text>
<text x="330.4" y="405.3">ELSE INTERPRET DIM AND TOL PER:</text>
<text x="383.7" y="405.2">REDACTED</text>
<text x="330.4" y="409.1">IPC-D-300 (TAKES PRECEDENCE),</text>
<text x="330.4" y="412.9">THEN ASME Y14.5-2009.</text>
<text x="380.4" y="408.5">KE SHOP ORDER</text>
<text x="383.8" y="411.9">REDACTED</text>
<text x="380.4" y="415.2">KE TCM PART NO.</text>
</g>
<text font-size="2.2" x="281.3" y="403.3">THIRD ANGLE PROJECTION</text>
</svg>
